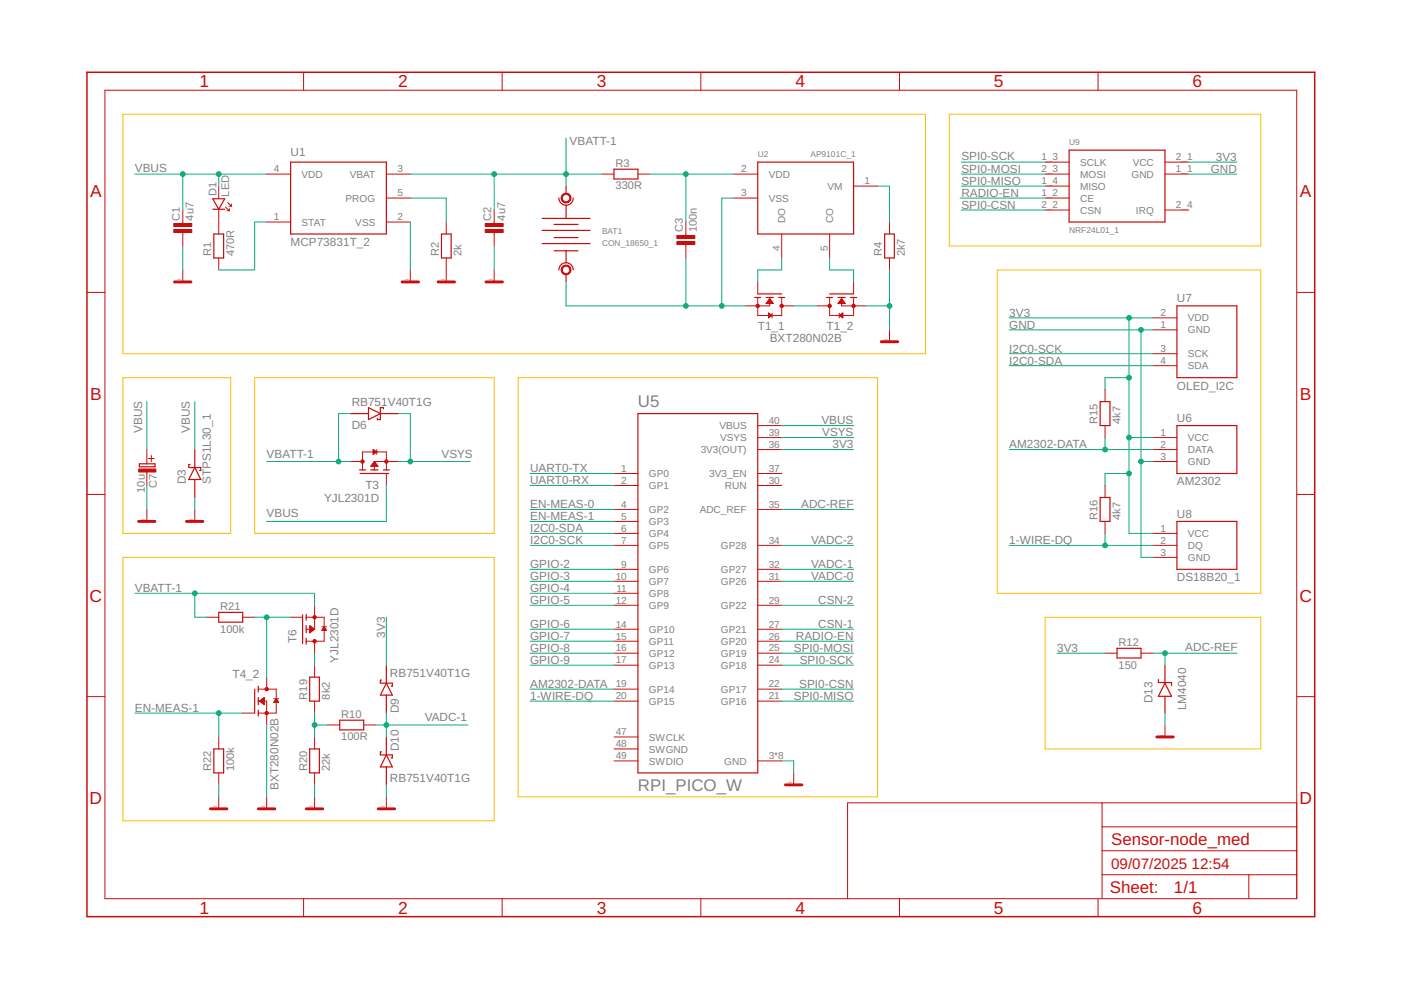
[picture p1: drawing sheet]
<svg xmlns="http://www.w3.org/2000/svg" width="297mm" height="210mm" viewBox="0 0 297 210" stroke-linecap="round" stroke-linejoin="round" font-family="sans-serif">
<g fill="none" stroke="#c90d0c" stroke-width=".21">
<path d="M22.2 19.1h252.7v171.4h-252.7zM64.4 15.3v3.8M106.5 15.3v3.8M148.6 15.3v3.8M190.7 15.3v3.8M232.8 15.3v3.8M46.4 39.5v2.5M56.5 36.9h5.1M81.9 36.9h5.1M127.6 36.9h2.6M135.3 36.9h2.5M155.6 36.9h5.1"/>
<path d="M181 39.5h5.1M221.6 36.9h5.1M221.6 39.5h5.1M221.6 34.4h5.1M247 36.9h5.1M247 34.4h5.1M38.8 44.5v3M38.8 49.1v3.1M38.8 57.2v2.6M46.4 44.5v5.1M46.4 54.7v2.5M47.8 43.9l.8 .8"/>
<path d="M48.1 44.7h.5M48.3 42.9l.8 .8M48.6 43.7h.5M48.6 44.2v.5M49.1 43.3v.4M56.5 47.1h5.1M81.9 47.1h5.1M81.9 42h5.1M87 57.2v2.6M94.6 47.1v2.5M94.6 54.7v5.1M104.8 44.5v3"/>
<path d="M104.8 49.1v3.1M104.8 57.2v2.6M145.4 47.1v3M145.4 51.7v3M155.6 42h5.1M160.7 59.8v2.5M165.7 49.6v5.1M175.9 49.6v5.1M181 59.8v2.5M188.6 47.1v2.5M188.6 54.7v2.5M221.6 42h5.1"/>
<path d="M221.6 44.5h5.1M247 44.5h5.1M18.4 62h3.8M160.7 63.1v3.8h5v-3.8M162.5 64.2h1.4M162.6 64.1h1.2M162.7 64h1M162.8 63.8h.8M162.9 63.7h.6M162.9 66.4l.8 .5-.8 .5M162.9 66.4v1M162.9 67.4h.1"/>
<path d="M162.9 67.2h.3M162.9 67.1h.5M162.9 67h.6M162.9 66.9h.8M162.9 66.7h.6M162.9 66.6h.4M162.9 66.5h.2M162.9 66.4h.1M163 63.6h.4M163.1 63.5h.2M163.2 63.4h.1M163.2 63.1v1.8h-5.1"/>
<path d="M163.2 63.3l.8 1h-1.6zM163.7 66.4v1M165.7 64.9h2.6M173.4 64.9h2.5M175.9 63.1v3.8h5.1v-3.8M177.8 64.2h1.3M177.8 64.1h1.2M177.9 66.4v1M177.9 66.9h.8M177.9 64h1M178 63.8h.8M178.1 67h.6"/>
<path d="M178.1 66.7h.6M178.1 63.7h.6M178.2 63.6h.4M178.3 67.1h.4M178.3 66.6h.4M178.3 63.5h.3M178.4 63.4h.1M178.4 63.1v1.8h5.1M178.4 67.2h.3M178.4 63.3l.8 1h-1.5zM178.5 66.5h.2M178.6 67.4h.1"/>
<path d="M178.7 66.4h.1M178.7 66.4l-.8 .5 .8 .5M178.7 66.4v1M188.6 69.9v2.6M244.5 67.4h5M244.5 69.9h5M244.5 75h5M244.5 77.5h5M274.9 62h3.8M31.1 95.3v3M31.1 99.9v3M31.5 97.2h1.2"/>
<path d="M32.1 96.6v1.3M74.3 97.9h2.6M76.9 99.6v-3.8h5v3.8M78.7 98.8h1.4M78.7 98.7h1.3M78.8 98.6h1.1M78.9 98.5h.9M79 98.3h.8M79.1 98.2h.6M79.1 95.3l.8 .5-.8 .5zM79.1 96.3h.1M79.1 96.2h.3"/>
<path d="M79.1 96.1h.4M79.1 95.9h.6M79.1 95.7h.6M79.1 95.6h.4M79.1 95.4h.2M79.1 95.3h.1M79.2 98.1h.4M79.3 98h.2M79.4 97.9v1.7M79.4 97.9h5.1M79.4 97.9l.7 1h-1.5zM79.9 95.3v1"/>
<path d="M160.7 95.3h5M160.7 92.8h5M160.7 90.2h5M234.3 82.6v2.6M234.3 90.2v2.6M244.5 97.9h5M244.5 95.3h5M244.5 92.8h5M18.4 104.8h3.8M31.1 108v2.6M41.3 108v2.6M81.9 100.4v2.5"/>
<path d="M130.2 100.4h5.1M130.2 102.9h5.1M130.2 108h5.1M130.2 110.6h5.1M130.2 113.1h5.1M130.2 115.6h5.1M160.7 100.4h5M160.7 102.9h5M160.7 108h5M160.7 115.6h5M234.3 102.9v2.6M234.3 110.6v2.5"/>
<path d="M244.5 113.1h5M244.5 115.6h5M244.5 118.2h5M274.9 104.8h3.8M43.8 130.9h2.6M51.5 130.9h2.5M61.6 130.9h2.6M64.9 133.4h1.8M64.9 130.9h3.8v5.1h-3.8M65.7 133.7h.6M65.7 133.6h.8M65.7 133.3h.9"/>
<path d="M65.7 133.2h.7M65.7 133.1h.6M65.7 133h.4M65.7 134.2h.1M65.7 134h.1M65.7 133.9h.3M65.7 133.8h.5M65.7 132.8h.2M65.7 132.7h.1M66.7 128.3v5.1M66.7 136v2.5M66.7 133.4l-1-.7v1.5"/>
<path d="M66.7 133.4l-1 .8M68.2 132.9h1M68.3 133.6h.9M68.3 133.4h.8M68.4 133.3h.6M68.5 133.2h.4M68.6 133.1h.2M68.7 133h.1M68.7 132.9l.5 .8h-1zM130.2 120.7h5.1M130.2 123.3h5.1M130.2 125.8h5.1"/>
<path d="M130.2 128.3h5.1M130.2 133.4h5.1M130.2 136h5.1M130.2 138.5h5.1M160.7 120.7h5M160.7 123.3h5M160.7 128.3h5M160.7 133.4h5M160.7 136h5M160.7 138.5h5M234.3 138.5h2.5M241.9 138.5h2.6"/>
<path d="M18.4 147.7h3.8M46.4 156.3v2.5M51.5 151.2h2.5M54.8 146.1h3.8v5.1h-3.8M54.8 148.7h1.7v5M55 148.6h1M55 148.7l1-.8v1.5zM55.2 148.8h.8M55.2 148.5h.8M55.3 148.9h.7M55.3 148.4h.7M55.5 149h.5"/>
<path d="M55.5 148.3h.5M55.6 148.2h.4M55.6 149.1h.4M55.8 149.2h.2M55.8 148h.2M56 149.4h.1M56 147.9h.1M56.5 143.6v2.5M58.1 148.1h1M58.1 148.8h.9M58.2 148.6h.7M58.3 148.5h.5"/>
<path d="M58.4 148.4h.3M58.5 148.3h.2M58.6 148.1l.5 .8h-1zM66.7 141v2.6M66.7 148.7v2.5M66.7 156.3v2.5M69.5 153.7h2.5M77.1 153.7h2.5M130.2 141h5.1M130.2 146.1h5.1M130.2 148.7h5.1M130.2 158.8h5.1"/>
<path d="M130.2 156.3h5.1M160.7 141h5M160.7 146.1h5M160.7 148.7h5M247 153.7v2.6M274.9 147.7h3.8M46.4 163.9v2.5M46.4 169v2.5M56.5 169v2.5M66.7 163.9v2.5M66.7 169v2.5M81.9 169v2.5"/>
<path d="M130.2 161.3h5.1M160.7 161.3h5M168.3 163.9v2.5M233.7 170.2v20.3M233.7 175.3h41.2M274.9 170.2h-95.2v20.3M64.4 190.5v3.9M106.5 190.5v3.9M148.6 190.5v3.9M190.7 190.5v3.9M232.8 190.5v3.9M233.7 185.5h41.2"/>
<path d="M233.7 180.4h41.2M264.8 185.5v5"/>
</g>
<g fill="#c90d0c" stroke="#c90d0c" stroke-width=".21">
<path d="M36.9 48.7h3.8v.6h-3.8z"/>
<path d="M36.9 47.4h3.8v.6h-3.8z"/>
<path d="M102.9 48.7h3.8v.6h-3.8z"/>
<path d="M102.9 47.4h3.8v.6h-3.8z"/>
<path d="M143.5 51.2h3.8v.6h-3.8z"/>
<path d="M143.5 49.9h3.8v.7h-3.8z"/>
<path d="M29.4 99.4h3.6v.7h-3.6z"/>
</g>
<g fill="none" stroke="#c90d0c" stroke-width=".25">
<path d="M61.6 34.4h20.3v15.2h-20.3zM120 39.5v1.5M130.2 35.9h5.1v2.1h-5.1zM160.7 34.4h20.3v15.2h-20.3zM226.7 31.8h20.3v15.3h-20.3zM45.1 44.4h2.5M45.1 42.1h2.5l-1.2 2.3zM45.3 49.6h2.1v5.1h-2.1zM93.6 49.6h2.1v5.1h-2.1zM114.9 46.3h10.2M114.9 48.9h10.2M114.9 51.6h10.2"/>
<path d="M117.5 50.4h5.1M117.5 53.2h5.1M117.5 47.6h5.1M118.5 42l.1 .7 .5 .5 .9 .3M120 55.7l-.9 .3-.5 .6-.1 .6M120 55.7l1 .3 .4 .6 .1 .6M120 43.5v2.8M120 53.2v2.5M120 58.3v1.5M121.5 42l-.3 .9-.5 .5-.7 .1M187.6 49.6h2v5.1h-2zM160 63.1h1.3"/>
<path d="M160.7 62.3h5M162.4 63.1h1.6M165.1 63.1h1.3M175.3 63.1h1.2M175.9 62.3h5.1M177.7 63.1h1.5M180.3 63.1h1.3M249.5 64.9h12.7v15.2h-12.7zM29.5 98.3h3.4v.7h-3.4zM40.3 98.5h-.3v.6h2.6v.7h-.3M41.3 99.1l1.3 2.6h-2.6zM41.3 95.3v3.8"/>
<path d="M74.3 87.7h3.8M76.2 99.6h1.3M78.1 86.4l2.5 1.3-2.5 1.3zM78.6 99.6h1.5M80.6 87.7h3.9M81.3 99.6h1.2M81.3 86.7v-.3h-.7v2.6h-.6v-.3M135.3 87.7h25.4v76.2h-25.4zM233.3 85.2h2v5h-2zM249.5 90.2h12.7v10.2h-12.7zM41.3 101.7v3.8M76.3 100.4h6.1"/>
<path d="M233.3 105.5h2v5.1h-2zM249.5 110.6h12.7v10.1h-12.7zM46.4 129.8h5.1v2.1h-5.1zM64.2 130.4v6.1M64.9 130.2v1.3M64.9 132.7v1.5M64.9 135.3v1.3M236.8 137.5h5.1v2h-5.1zM45.3 158.8h2.1v5.1h-2.1zM54 146.1v5.1M54.8 145.5v1.2M54.8 147.9v1.5"/>
<path d="M54.8 150.6v1.2M65.7 158.8h2v5.1h-2zM65.7 143.6h2v5.1h-2zM72 152.7h5.1v2h-5.1zM80.9 144.2h-.3v.6h2.6v.7h-.3M80.9 159.4h-.3v.7h2.6v.6h-.3M81.9 141v3.8M81.9 147.4v3.8M81.9 156.3v3.8M81.9 144.8l1.3 2.6h-2.6zM245.6 144.1v.6h2.8v.7M247 144.8l1.4 2.8h-2.8z"/>
<path d="M247 141v3.8M247 147.6v3.6M81.9 162.6v3.8M81.9 160.1l1.3 2.5h-2.6z"/>
</g>
<g fill="#c90d0c" stroke="#c90d0c" stroke-width=".21">
<path d="M119.4 41.2a1.05 1.05 0 0 1 1.6 .3 1.05 1.05 0 0 1-.7 1.5 1.05 1.05 0 0 1-1.3-1h.2a.79 .79 0 0 1 1.1-.8 .79 .79 0 0 1 .3 1.3 .79 .79 0 0 1-1.3-.3l-.1-.2h-.2z" fill-rule="evenodd"/>
<path d="M119.4 56.4a1.05 1.05 0 0 1 1.6 .3 1.05 1.05 0 0 1-.7 1.5 1.05 1.05 0 0 1-1.3-1h.2a.79 .79 0 0 1 1.1-.7 .79 .79 0 0 1 .3 1.3 .79 .79 0 0 1-1.3-.3l-.1-.3h-.2z" fill-rule="evenodd"/>
<circle cx="160.7" cy="64.9" r=".36"/>
<circle cx="165.7" cy="64.9" r=".36"/>
<circle cx="181" cy="64.9" r=".36"/>
<circle cx="175.9" cy="64.9" r=".36"/>
<circle cx="81.9" cy="97.9" r=".36"/>
<circle cx="76.9" cy="97.9" r=".36"/>
<circle cx="66.7" cy="130.9" r=".36"/>
<circle cx="66.7" cy="136" r=".36"/>
<circle cx="56.5" cy="151.2" r=".36"/>
<circle cx="56.5" cy="146.1" r=".36"/>
</g>
<g fill="none" stroke="#c90d0c" stroke-width=".61">
<path d="M37 59.8h3.5M85.3 59.8h3.5M92.9 59.8h3.5M103 59.8h3.5M186.8 72.5h3.5M29.4 110.6h3.5M39.5 110.6h3.5M245.3 156.3h3.5M44.6 171.5h3.5M54.8 171.5h3.5M64.9 171.5h3.5M80.2 171.5h3.5"/>
<path d="M166.5 166.4h3.5"/>
</g>
<path d="M18.4 15.3h260.3v179.1h-260.3z" fill="none" stroke="#c90d0c" stroke-width=".32"/>
<g fill="none" stroke="#0dab76" stroke-width=".21">
<path d="M28.6 36.9h27.9M38.8 36.9v7.6M46.4 36.9v2.6M87 36.9h40.6M104.8 36.9v7.6M120 29.3v10.2M137.8 36.9h17.8M145.4 36.9v10.2M186.1 39.5h2.5v7.6M203.8 36.9h17.8M203.8 39.5h17.8M203.8 34.4h17.8"/>
<path d="M252.1 36.9h10.1M252.1 34.4h10.1M38.8 52.2v5M56.5 47.1h-2.5v10.1h-7.6M87 42h7.6v5.1M87 47.1v10.1M104.8 52.2v5M120 59.8v5.1h38.1M145.4 54.7v10.2M155.6 42h-2.6v22.9M165.7 54.7v2.5h-5v2.6M175.9 54.7v2.5h5.1v2.6"/>
<path d="M188.6 57.2v12.7M203.6 42h18M203.8 44.5h17.8M168.3 64.9h5.1M183.5 64.9h5.1M214 67.4h30.5M214 77.5h30.5M214 69.9h30.5M214 75h30.5M239.4 67.4v45.7h5.1M241.9 69.9v48.3h2.6M31.1 85.2v10.1"/>
<path d="M41.3 85.2v10.1M56.5 97.9h17.8M74.3 87.7h-2.5v10.2M84.5 97.9h15.2M84.5 87.7h2.5v10.2M165.7 90.2h15.3M165.7 92.8h15.3M165.7 95.3h15.3M214 95.3h30.5M234.3 92.8v2.5M239.4 92.8h5.1M239.4 80.1h-5.1v2.5"/>
<path d="M241.9 97.9h2.6M31.1 102.9v5.1M41.3 105.5v2.5M81.9 102.9v7.7h-25.4M112.4 110.6h17.8M112.4 113.1h17.8M112.4 100.4h17.8M112.4 108h17.8M112.4 115.6h17.8M112.4 102.9h17.8M165.7 108h15.3M165.7 115.6h15.3"/>
<path d="M214 115.6h30.5M234.3 113.1v2.5M239.4 100.4h-5.1v2.5M28.6 125.8h38.1v2.5M41.3 125.8v5.1h2.5M54 130.9h7.6M56.5 130.9v12.7M66.7 138.5v2.5M81.9 130.9v10.1M112.4 125.8h17.8M112.4 138.5h17.8M112.4 123.3h17.8"/>
<path d="M112.4 120.7h17.8M112.4 133.4h17.8M112.4 128.3h17.8M112.4 136h17.8M165.7 138.5h15.3M165.7 123.3h15.3M165.7 120.7h15.3M165.7 133.4h15.3M165.7 128.3h15.3M165.7 136h15.3M224.1 138.5h10.2M244.5 138.5h17.7"/>
<path d="M247 138.5v2.5M28.6 151.2h22.9M46.4 151.2v5.1M56.5 153.7v15.3M66.7 151.2v5.1M66.7 153.7h2.8M79.6 153.7h19.6M81.9 151.2v5.1M112.4 148.7h17.8M112.4 146.1h17.8M112.4 141h17.8M165.7 148.7h15.3"/>
<path d="M165.7 146.1h15.3M165.7 141h15.3M247 151.2v2.5M46.4 166.4v2.6M66.7 166.4v2.6M81.9 166.4v2.6M165.7 161.3h2.6v2.6"/>
</g>
<g fill="#0dab76" stroke="#0dab76" stroke-width=".21">
<circle cx="46.4" cy="36.9" r=".51"/>
<circle cx="38.8" cy="36.9" r=".51"/>
<circle cx="120" cy="36.9" r=".51"/>
<circle cx="104.8" cy="36.9" r=".51"/>
<circle cx="71.8" cy="97.9" r=".51"/>
<circle cx="41.3" cy="125.8" r=".51"/>
<circle cx="145.4" cy="36.9" r=".51"/>
<circle cx="145.4" cy="64.9" r=".51"/>
<circle cx="153" cy="64.9" r=".51"/>
<circle cx="87" cy="97.9" r=".51"/>
<circle cx="239.4" cy="100.4" r=".51"/>
<circle cx="239.4" cy="92.8" r=".51"/>
<circle cx="239.4" cy="67.4" r=".51"/>
<circle cx="239.4" cy="80.1" r=".51"/>
<circle cx="247" cy="138.5" r=".51"/>
<circle cx="81.9" cy="153.7" r=".51"/>
<circle cx="241.9" cy="97.9" r=".51"/>
<circle cx="241.9" cy="69.9" r=".51"/>
<circle cx="188.6" cy="64.9" r=".51"/>
<circle cx="234.3" cy="95.3" r=".51"/>
<circle cx="234.3" cy="115.6" r=".51"/>
<circle cx="46.4" cy="151.2" r=".51"/>
<circle cx="56.5" cy="130.9" r=".51"/>
<circle cx="66.7" cy="153.7" r=".51"/>
</g>
<path d="M26.1 24.2h170.1v50.8h-170.1zM201.3 24.2h66v28h-66zM211.4 57.2h55.9v68.6h-55.9zM26.1 80.1h22.8v33h-22.8zM54 80.1h50.8v33h-50.8zM109.9 80.1h76.2v88.9h-76.2zM26.1 118.2h78.7v55.8h-78.7zM221.6 130.9h45.7v27.9h-45.7z" fill="none" stroke="#ffba08" stroke-width=".21"/>
<g font-size="3.7" fill="#c90d0c">
<text x="42.3" y="18.5">1</text>
<text x="84.4" y="18.5">2</text>
<text x="126.5" y="18.5">3</text>
<text x="168.6" y="18.5">4</text>
<text x="210.7" y="18.5">5</text>
<text x="252.9" y="18.5">6</text>
<text x="19.1" y="41.9">A</text>
<text x="275.6" y="41.9">A</text>
<text x="19.1" y="84.7">B</text>
<text x="275.6" y="84.7">B</text>
<text x="19" y="127.6">C</text>
<text x="275.5" y="127.6">C</text>
<text x="19" y="170.4">D</text>
<text x="275.5" y="170.4">D</text>
<text x="42.3" y="193.7">1</text>
<text x="84.4" y="193.7">2</text>
<text x="126.5" y="193.7">3</text>
<text x="168.6" y="193.7">4</text>
<text x="210.7" y="193.7">5</text>
<text x="252.9" y="193.7">6</text>
</g>
<g font-size="3.6" fill="#808080">
<text x="135.2" y="86.4">U5</text>
<text x="135.2" y="167.7">RPI_PICO_W</text>
</g>
<g font-size="3.6" fill="#c90d0c">
<text x="235.6" y="179.1">Sensor-node_med</text>
<text x="235.3" y="189.4">Sheet:</text>
<text x="248.9" y="189.3">1/1</text>
</g>
<g font-size="3.2" fill="#c90d0c">
<text x="235.6" y="184.2">09/07/2025</text>
<text x="252.6" y="184.2">12:54</text>
</g>
<g font-size="2.5" fill="#808080">
<text x="61.6" y="33.1">U1</text>
<text x="120.8" y="30.8">VBATT-1</text>
<text x="203.8" y="33.9">SPI0-SCK</text>
<text x="257.8" y="34.1">3V3</text>
<text x="28.6" y="36.4">VBUS</text>
<text x="203.8" y="39.2">SPI0-MISO</text>
<text x="203.8" y="36.7">SPI0-MOSI</text>
<text x="203.8" y="41.7">RADIO-EN</text>
<text x="256.7" y="36.7">GND</text>
<text x="203.8" y="44.3">SPI0-CSN</text>
<text x="61.6" y="52.1">MCP73831T_2</text>
<text x="249.5" y="64.1">U7</text>
<text x="160.7" y="69.9">T1_1</text>
<text x="175.2" y="69.9">T1_2</text>
<text x="214" y="67.1">3V3</text>
<text x="214" y="69.7">GND</text>
<text x="163.2" y="72.5">BXT280N02B</text>
<text x="214" y="77.3">I2C0-SDA</text>
<text x="214" y="74.7">I2C0-SCK</text>
<text x="249.5" y="82.6">OLED_I2C</text>
<text x="74.6" y="86">RB751V40T1G</text>
<text x="174.2" y="90">VBUS</text>
<text x="249.5" y="89.5">U6</text>
<text x="30.1" y="91.8" transform="rotate(-90 30.1 91.8)">VBUS</text>
<text x="40.3" y="91.8" transform="rotate(-90 40.3 91.8)">VBUS</text>
<text x="74.6" y="90.9">D6</text>
<text x="174.3" y="92.5">VSYS</text>
<text x="176.5" y="95.1">3V3</text>
<text x="214" y="95.1">AM2302-DATA</text>
<text x="56.5" y="97.1">VBATT-1</text>
<text x="93.6" y="97.1">VSYS</text>
<text x="112.4" y="100.1">UART0-TX</text>
<text x="39.4" y="102.7" transform="rotate(-90 39.4 102.7)">D3</text>
<text x="44.7" y="102.7" transform="rotate(-90 44.7 102.7)">STPS1L30_1</text>
<text x="68.7" y="106.5">YJL2301D</text>
<text x="77.5" y="103.7">T3</text>
<text x="112.4" y="102.7">UART0-RX</text>
<text x="112.4" y="107.8">EN-MEAS-0</text>
<text x="169.9" y="107.8">ADC-REF</text>
<text x="249.5" y="102.9">AM2302</text>
<text x="56.5" y="109.5">VBUS</text>
<text x="112.4" y="112.8">I2C0-SDA</text>
<text x="112.4" y="110.3">EN-MEAS-1</text>
<text x="249.5" y="109.8">U8</text>
<text x="112.4" y="115.4">I2C0-SCK</text>
<text x="172" y="115.4">VADC-2</text>
<text x="214" y="115.4">1-WIRE-DQ</text>
<text x="28.6" y="125.5">VBATT-1</text>
<text x="112.4" y="120.5">GPIO-2</text>
<text x="112.4" y="123">GPIO-3</text>
<text x="112.4" y="125.5">GPIO-4</text>
<text x="172" y="123">VADC-0</text>
<text x="172" y="120.5">VADC-1</text>
<text x="249.5" y="123.3">DS18B20_1</text>
<text x="112.4" y="128.1">GPIO-5</text>
<text x="173.5" y="128.1">CSN-2</text>
<text x="62.9" y="136.4" transform="rotate(-90 62.9 136.4)">T6</text>
<text x="81.7" y="135.2" transform="rotate(-90 81.7 135.2)">3V3</text>
<text x="112.4" y="133.2">GPIO-6</text>
<text x="112.4" y="135.7">GPIO-7</text>
<text x="168.8" y="135.7">RADIO-EN</text>
<text x="173.5" y="133.2">CSN-1</text>
<text x="251.3" y="138">ADC-REF</text>
<text x="49.3" y="143.8">T4_2</text>
<text x="71.8" y="140.5" transform="rotate(-90 71.8 140.5)">YJL2301D</text>
<text x="82.7" y="143.4">RB751V40T1G</text>
<text x="112.4" y="138.2">GPIO-8</text>
<text x="112.4" y="140.8">GPIO-9</text>
<text x="168.3" y="138.2">SPI0-MOSI</text>
<text x="169.6" y="140.8">SPI0-SCK</text>
<text x="224.1" y="138.2">3V3</text>
<text x="112.4" y="145.9">AM2302-DATA</text>
<text x="112.4" y="148.4">1-WIRE-DQ</text>
<text x="168.3" y="148.4">SPI0-MISO</text>
<text x="169.4" y="145.9">SPI0-CSN</text>
<text x="244.4" y="149.1" transform="rotate(-90 244.4 149.1)">D13</text>
<text x="28.6" y="150.9">EN-MEAS-1</text>
<text x="84.6" y="151.2" transform="rotate(-90 84.6 151.2)">D9</text>
<text x="90.1" y="153">VADC-1</text>
<text x="251.5" y="150.6" transform="rotate(-90 251.5 150.6)">LM4040</text>
<text x="84.6" y="159.3" transform="rotate(-90 84.6 159.3)">D10</text>
<text x="59.1" y="167.5" transform="rotate(-90 59.1 167.5)">BXT280N02B</text>
<text x="82.7" y="165.8">RB751V40T1G</text>
</g>
<g font-size="2.3" fill="#808080">
<text x="130.5" y="35.3">R3</text>
<text x="45.9" y="41.5" transform="rotate(-90 45.9 41.5)">D1</text>
<text x="48.6" y="41.7" transform="rotate(-90 48.6 41.7)">LED</text>
<text x="130.5" y="40.2">330R</text>
<text x="38.1" y="46.8" transform="rotate(-90 38.1 46.8)">C1</text>
<text x="41.1" y="46.8" transform="rotate(-90 41.1 46.8)">4u7</text>
<text x="104.1" y="46.8" transform="rotate(-90 104.1 46.8)">C2</text>
<text x="107.1" y="46.8" transform="rotate(-90 107.1 46.8)">4u7</text>
<text x="144.8" y="49.3" transform="rotate(-90 144.8 49.3)">C3</text>
<text x="147.7" y="49.3" transform="rotate(-90 147.7 49.3)">100n</text>
<text x="44.8" y="54.4" transform="rotate(-90 44.8 54.4)">R1</text>
<text x="49.6" y="54.4" transform="rotate(-90 49.6 54.4)">470R</text>
<text x="93" y="54.4" transform="rotate(-90 93 54.4)">R2</text>
<text x="97.9" y="54.4" transform="rotate(-90 97.9 54.4)">2k</text>
<text x="187" y="54.4" transform="rotate(-90 187 54.4)">R4</text>
<text x="191.8" y="54.4" transform="rotate(-90 191.8 54.4)">2k7</text>
<text x="232.7" y="89.9" transform="rotate(-90 232.7 89.9)">R15</text>
<text x="237.6" y="89.9" transform="rotate(-90 237.6 89.9)">4k7</text>
<text x="30.7" y="104.5" transform="rotate(-90 30.7 104.5)">10u</text>
<text x="33.3" y="103.6" transform="rotate(-90 33.3 103.6)">C7</text>
<text x="232.7" y="110.2" transform="rotate(-90 232.7 110.2)">R16</text>
<text x="237.6" y="110.2" transform="rotate(-90 237.6 110.2)">4k7</text>
<text x="46.7" y="129.3">R21</text>
<text x="46.7" y="134.1">100k</text>
<text x="237.2" y="136.9">R12</text>
<text x="237.2" y="141.7">150</text>
<text x="65.1" y="148.3" transform="rotate(-90 65.1 148.3)">R19</text>
<text x="69.9" y="148.3" transform="rotate(-90 69.9 148.3)">8k2</text>
<text x="72.3" y="152.1">R10</text>
<text x="72.3" y="157">100R</text>
<text x="44.8" y="163.6" transform="rotate(-90 44.8 163.6)">R22</text>
<text x="49.6" y="163.6" transform="rotate(-90 49.6 163.6)">100k</text>
<text x="65.1" y="163.6" transform="rotate(-90 65.1 163.6)">R20</text>
<text x="69.9" y="163.6" transform="rotate(-90 69.9 163.6)">22k</text>
</g>
<g font-size="2.1" fill="#808080">
<text x="220.8" y="34">1_3</text>
<text x="229" y="35.1">SCLK</text>
<text x="240.2" y="35.1">VCC</text>
<text x="249.3" y="34">2_1</text>
<text x="58.1" y="36.6">4</text>
<text x="63.9" y="37.7">VDD</text>
<text x="74.2" y="37.7">VBAT</text>
<text x="84.3" y="36.6">3</text>
<text x="84.3" y="41.6">5</text>
<text x="157.1" y="36.6">2</text>
<text x="157.1" y="41.6">3</text>
<text x="163" y="37.7">VDD</text>
<text x="175.5" y="40.2">VM</text>
<text x="183.3" y="39.1">1</text>
<text x="220.8" y="36.6">2_3</text>
<text x="220.8" y="39.1">1_4</text>
<text x="220.8" y="41.6">1_2</text>
<text x="229" y="37.7">MOSI</text>
<text x="229" y="40.2">MISO</text>
<text x="239.9" y="37.7">GND</text>
<text x="249.3" y="36.6">1_1</text>
<text x="58.1" y="46.7">1</text>
<text x="63.9" y="47.8">STAT</text>
<text x="73.3" y="42.8">PROG</text>
<text x="75.3" y="47.8">VSS</text>
<text x="84.3" y="46.7">2</text>
<text x="163" y="42.8">VSS</text>
<text x="166.5" y="47.3" transform="rotate(-90 166.5 47.3)">DO</text>
<text x="176.7" y="47.3" transform="rotate(-90 176.7 47.3)">CO</text>
<text x="220.8" y="44.2">2_2</text>
<text x="229" y="45.3">CSN</text>
<text x="229" y="42.8">CE</text>
<text x="240.8" y="45.3">IRQ</text>
<text x="249.3" y="44.2">2_4</text>
<text x="165.4" y="53.1" transform="rotate(-90 165.4 53.1)">4</text>
<text x="175.5" y="53.1" transform="rotate(-90 175.5 53.1)">5</text>
<text x="246" y="67">2</text>
<text x="246" y="69.6">1</text>
<text x="251.9" y="68.1">VDD</text>
<text x="251.9" y="70.7">GND</text>
<text x="246" y="74.6">3</text>
<text x="246" y="77.2">4</text>
<text x="251.9" y="75.8">SCK</text>
<text x="251.9" y="78.3">SDA</text>
<text x="163" y="89.9">40</text>
<text x="152.5" y="91">VBUS</text>
<text x="152.7" y="93.5">VSYS</text>
<text x="163" y="95">36</text>
<text x="163" y="92.4">39</text>
<text x="246" y="92.4">1</text>
<text x="246" y="95">2</text>
<text x="251.9" y="93.5">VCC</text>
<text x="131.7" y="100">1</text>
<text x="137.6" y="101.2">GP0</text>
<text x="148.6" y="96.1">3V3(OUT)</text>
<text x="150.4" y="101.2">3V3_EN</text>
<text x="163" y="100">37</text>
<text x="246" y="97.5">3</text>
<text x="251.9" y="96.1">DATA</text>
<text x="251.9" y="98.6">GND</text>
<text x="131.7" y="102.6">2</text>
<text x="131.7" y="107.7">4</text>
<text x="137.6" y="103.7">GP1</text>
<text x="153.7" y="103.7">RUN</text>
<text x="163" y="102.6">30</text>
<text x="163" y="107.7">35</text>
<text x="131.7" y="110.2">5</text>
<text x="131.7" y="112.7">6</text>
<text x="137.6" y="108.8">GP2</text>
<text x="137.6" y="111.3">GP3</text>
<text x="137.6" y="113.9">GP4</text>
<text x="148.3" y="108.8">ADC_REF</text>
<text x="246" y="112.7">1</text>
<text x="251.9" y="113.9">VCC</text>
<text x="131.7" y="115.3">7</text>
<text x="137.6" y="116.4">GP5</text>
<text x="152.9" y="116.4">GP28</text>
<text x="163" y="115.3">34</text>
<text x="246" y="115.3">2</text>
<text x="246" y="117.8">3</text>
<text x="251.9" y="116.4">DQ</text>
<text x="251.9" y="118.9">GND</text>
<text x="130.5" y="122.9">10</text>
<text x="130.7" y="125.4">11</text>
<text x="131.7" y="120.4">9</text>
<text x="137.6" y="121.5">GP6</text>
<text x="137.6" y="124">GP7</text>
<text x="152.9" y="124">GP26</text>
<text x="152.9" y="121.5">GP27</text>
<text x="163" y="122.9">31</text>
<text x="163" y="120.4">32</text>
<text x="130.5" y="128">12</text>
<text x="137.6" y="126.6">GP8</text>
<text x="137.6" y="129.1">GP9</text>
<text x="152.9" y="129.1">GP22</text>
<text x="163" y="128">29</text>
<text x="130.5" y="133.1">14</text>
<text x="130.5" y="135.6">15</text>
<text x="137.6" y="134.2">GP10</text>
<text x="137.6" y="136.7">GP11</text>
<text x="152.9" y="136.7">GP20</text>
<text x="152.9" y="134.2">GP21</text>
<text x="163" y="135.6">26</text>
<text x="163" y="133.1">27</text>
<text x="130.5" y="138.1">16</text>
<text x="130.5" y="140.7">17</text>
<text x="137.6" y="139.2">GP12</text>
<text x="137.6" y="141.8">GP13</text>
<text x="152.9" y="141.8">GP18</text>
<text x="152.9" y="139.2">GP19</text>
<text x="163" y="140.7">24</text>
<text x="163" y="138.1">25</text>
<text x="130.5" y="145.7">19</text>
<text x="130.5" y="148.3">20</text>
<text x="137.6" y="146.9">GP14</text>
<text x="137.6" y="149.4">GP15</text>
<text x="152.9" y="149.4">GP16</text>
<text x="152.9" y="146.9">GP17</text>
<text x="163" y="148.3">21</text>
<text x="163" y="145.7">22</text>
<text x="130.5" y="155.9">47</text>
<text x="130.5" y="161">49</text>
<text x="130.5" y="158.4">48</text>
<text x="137.6" y="159.6">SWGND</text>
<text x="137.6" y="157">SWCLK</text>
<text x="163" y="161">3*8</text>
<text x="137.6" y="162.1">SWDIO</text>
<text x="153.6" y="162.1">GND</text>
</g>
<g font-size="1.8" fill="#808080">
<text x="160.7" y="33.4">U2</text>
<text x="171.8" y="33.4">AP9101C_1</text>
<text x="226.7" y="30.8">U9</text>
<text x="127.6" y="52.1">CON_18650_1</text>
<text x="127.6" y="49.6">BAT1</text>
<text x="226.7" y="49.4">NRF24L01_1</text>
</g>
<g font-size=".3" fill="#f00">
<text x="37.6" y="59.4">PaJa</text>
<text x="85.9" y="59.4">PaJa</text>
<text x="93.5" y="59.4">PaJa</text>
<text x="103.7" y="59.4">PaJa</text>
<text x="187.5" y="72.1">PaJa</text>
<text x="30" y="110.2">PaJa</text>
<text x="40.2" y="110.2">PaJa</text>
<text x="245.9" y="155.9">PaJa</text>
<text x="167.2" y="166.1">PaJa</text>
<text x="45.3" y="171.2">PaJa</text>
<text x="55.4" y="171.2">PaJa</text>
<text x="65.6" y="171.2">PaJa</text>
<text x="80.8" y="171.2">PaJa</text>
</g>
</svg>
